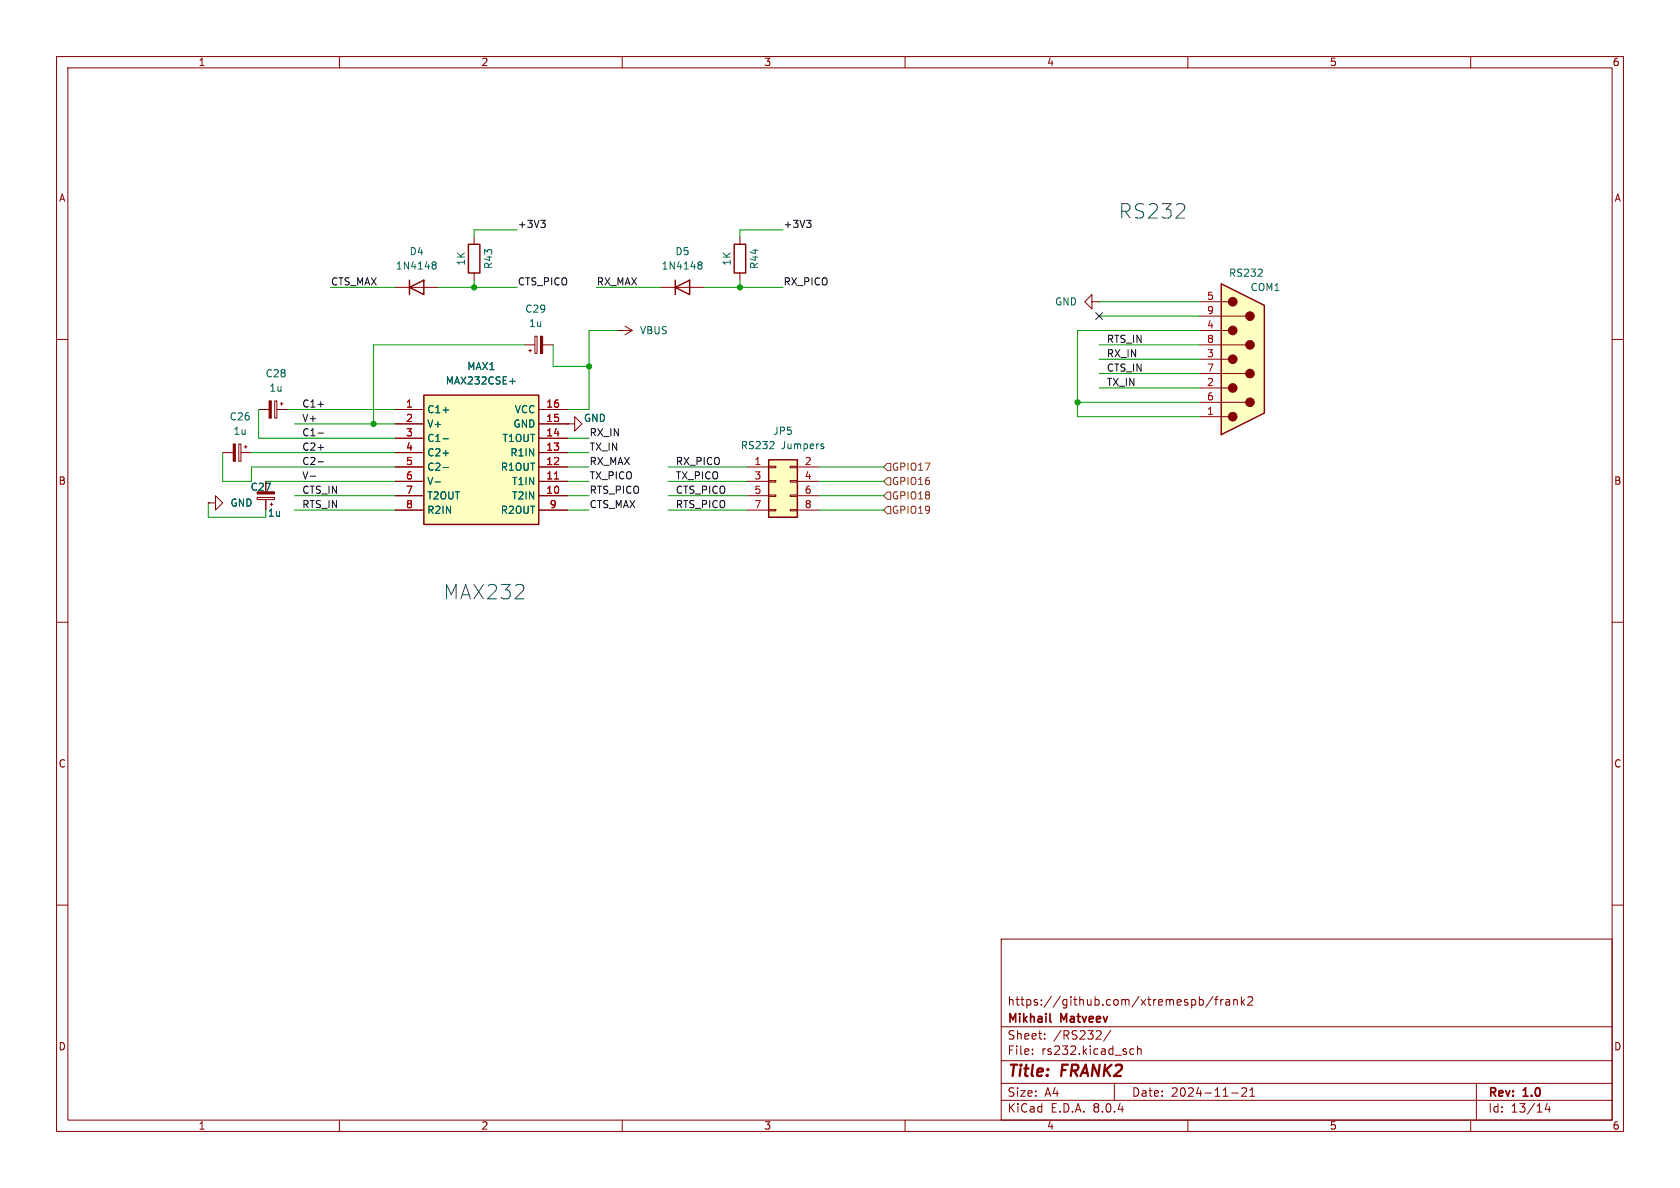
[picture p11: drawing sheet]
<svg xmlns="http://www.w3.org/2000/svg" width="297mm" height="210mm" viewBox="0 0 297 210" stroke-linecap="round" stroke-linejoin="round" font-family="sans-serif">
<g fill="none" stroke="#840000" stroke-width=".18">
<path d="M10 10h277v190h-277zM12 12h273v186h-273zM60 10v2M110 10v2M160 10v2M210 10v2M260 10v2M10 60h2M69.8 50.8h7.7M83.8 41.9v1.3M83.8 48.3v1.2M94.6 59.4h.3v3.1h-.3z"/>
<path d="M109.2 58.4h.1M109.2 58.4h2.6M110.5 57.7l1.3 .7M111.8 58.4l-1.3 .8M285 60h2M42.2 78.5h.4v3h-.4zM43.2 79h.5M43.4 78.7v.5M45.7 72.4h1.9M48.6 70.9h.3v3h-.3zM48.9 72.4h1.9M49.5 71.4h.5"/>
<path d="M49.8 71.1v.5M92.7 61h1.9M93.5 62h.5M93.7 61.7v.5M95.9 61h1.9M100.3 74.9h1.3v-1.2l1.3 1.2-1.3 1.3v-1.3M100.3 74.9h.1M39.4 80h1.8M42.6 80h1.8M10 110h2M285 110h2M10 160h2"/>
<path d="M285 160h2M177 166h108v32h-108zM212 176.2v1.5M212 176.8l.5-.1 .2 .3v.4l-.1 .2h-.6M214.5 176.1l-1.3 2M214.7 176.7h.6M215.3 176.2l-.3 .2v1.3M215.8 176.7v1M216.2 176.7l-.2 .1-.2 .2M216.7 176.8h.6l.1 .9M217.4 177.1h-.5a.29 .29 0 0 0-.2 .3 .29 .29 0 0 0 .2 .3l.5-.1M218.1 176.8l.2-.1 .4 .1v.9"/>
<path d="M218.1 176.7v1M219.5 176.2v1.5M219.6 177.1l.4 .6M220 176.7l-.5 .6M220.6 176.3l.6-.1 .2 .1 .1 .3-1 1.1h1M60 198v2M110 198v2M160 198v2M177 194.5h108M177 191.5h108M177 187.5h108M177 181.5h108"/>
<path d="M182.5 186.3v.1M182.5 185.5v.1M184.7 183.6v.1M184.7 182.8v.1M194.5 182.3l.2 .2-.1 .3-.9 .9h1M196.4 182.1l-1.3 2M197 191.5v3M199.7 186.1l.3 .3 .5-.1M200.5 185.5l-.5-.1-.3 .3M201.1 185.5l.2-.1 .4 .1v.9M201.1 184.9v1.5M210 198v2"/>
<path d="M217.7 193.2h1.2M219.5 192.4l.6-.1 .2 .1 .1 .3-.9 1.1h.9M221 193.8h.8M221 192.7l.4-.4v1.5M260 198v2M261 191.5v6.5M273.5 195l-.3 1.1h.9M273.9 195.6v1"/>
</g>
<path d="M185.6 180.5l.2 .2" fill="none" stroke="#840000" stroke-width=".3"/>
<path d="M72.4 50.8l2.5-1.3v2.6zM72.4 49.5v2.6M82.8 43.2h2v5.1h-2z" fill="none" stroke="#840000" stroke-width=".25"/>
<path d="M76.5 46.8h.1M76.5 46.4l.4-.1 .1 .1 .1 .2-.2 .2M76.6 46.8h.3M76.6 46.8l-.1 .1M76.9 46.8l.2 .3-.1 .3-.1 .2-.4-.1" fill="none" stroke="#006464" stroke-width=".18"/>
<g fill="#840000" stroke="#840000" stroke-width=".18">
<path d="M41.2 78.5h.4v3h-.4z"/>
<path d="M47.6 70.9h.4v3h-.4z"/>
<path d="M95.6 59.4h.3v3.1h-.3z"/>
</g>
<path d="M74.9 69.9h20.3v22.8h-20.3z" fill="#ffffc2"/>
<path d="M74.9 69.9h20.3v22.8h-20.3z" fill="none" stroke="#840000" stroke-width=".25"/>
<g fill="none" stroke="#840000" stroke-width=".18">
<path d="M69.8 72.4h5.1M69.8 77.5h5.1M69.8 74.9h5.1M95.2 72.4h5.1M95.2 77.5h5.1M95.2 74.9h5.1M69.8 87.6h5.1M69.8 85.1h5.1M69.8 82.6h5.1M69.8 80h5.1M69.8 90.2h5.1M95.2 87.6h5.1"/>
<path d="M95.2 85.1h5.1M95.2 82.6h5.1M95.2 80h5.1M95.2 90.2h5.1"/>
</g>
<path d="M78.3 72.5h1M78.3 77.6h1M90.1 67.4h1M76.9 85.2h1M78.3 80.1h1M78.3 82.6h1" fill="none" stroke="#006464" stroke-width=".18"/>
<path d="M98 84.7h.8" fill="none" stroke="#a90000" stroke-width=".18"/>
<path d="M215.9 50.2l7.6 3.8v19l-7.6 3.8z" fill="#ffffc2"/>
<g fill="#840000" stroke="#840000" stroke-width=".18">
<circle cx="217.9" cy="73.7" r=".76"/>
<circle cx="217.9" cy="68.6" r=".76"/>
<circle cx="217.9" cy="63.5" r=".76"/>
<circle cx="217.9" cy="58.4" r=".76"/>
<circle cx="217.9" cy="53.3" r=".76"/>
<circle cx="221" cy="71.1" r=".76"/>
<circle cx="221" cy="66" r=".76"/>
<circle cx="221" cy="61" r=".76"/>
<circle cx="221" cy="55.9" r=".76"/>
</g>
<g fill="none" stroke="#840000" stroke-width=".18">
<path d="M116.8 50.8h7.7M130.8 41.9v1.3M130.8 48.3v1.2M193 53.3v-1.2l-1.2 1.2 1.2 1.3v-1.3h1.3M194.3 53.3h.1M212.1 58.4h5.1M212.1 55.9h8.1M212.1 53.3h5.1M212.1 73.7h5.1M212.1 71.1h8.1M212.1 68.6h5.1M212.1 66h8.1"/>
<path d="M212.1 63.5h5.1M212.1 61h8.1"/>
</g>
<path d="M119.4 50.8l2.5-1.3v2.6zM119.4 49.5v2.6M129.8 43.2h2v5.1h-2zM215.9 50.2l7.6 3.8v19l-7.6 3.8z" fill="none" stroke="#840000" stroke-width=".25"/>
<path d="M123.5 46.8h.1M123.5 46.4l.4-.1 .1 .1 .1 .2-.2 .2M123.6 46.8h.3M123.6 46.8l-.1 .1M123.9 46.8l.2 .3-.1 .3-.1 .2-.4-.1M222.4 48.8h.7M223.1 47.7v.4" fill="none" stroke="#006464" stroke-width=".18"/>
<path d="M135.9 81.3h5.1v10.1h-5.1z" fill="#ffffc2"/>
<g fill="none" stroke="#840000" stroke-width=".18">
<path d="M69.8 72.4h5.1M69.8 77.5h5.1M69.8 74.9h5.1M95.2 72.4h5.1M95.2 77.5h5.1M95.2 74.9h5.1M100.3 74.9h.1M36.8 88.9h1.3v-1.3l1.3 1.3-1.3 1.3v-1.3M36.8 88.9h.1M45.5 87.9h3v.4h-3zM47 88.3v1.9M47.8 89.2h.5"/>
<path d="M48 88.9v.5M69.8 82.6h5.1M69.8 85.1h5.1M69.8 87.6h5.1M69.8 90.2h5.1M69.8 80h5.1M95.2 82.6h5.1M95.2 85.1h5.1M95.2 87.6h5.1M95.2 90.2h5.1M95.2 80h5.1M132.1 82.6h3.8"/>
<path d="M132.1 85.1h3.8M132.1 87.6h3.8M132.1 90.2h3.8M135.9 90h1.3v.3h-1.3zM135.9 87.5h1.3v.3h-1.3zM135.9 85h1.3v.2h-1.3zM135.9 82.4h1.3v.3h-1.3zM139.7 90h1.3v.3h-1.3zM139.7 87.5h1.3v.3h-1.3zM139.7 85h1.3v.2h-1.3zM139.7 82.4h1.3v.3h-1.3zM141 82.6h3.8"/>
<path d="M141 85.1h3.8M141 87.6h3.8M141 90.2h3.8"/>
</g>
<path d="M135.9 81.3h5.1v10.1h-5.1z" fill="none" stroke="#840000" stroke-width=".25"/>
<path d="M78.3 72.5h1M78.3 77.6h1M90.1 67.4h1M136 79.3h.8M136.8 78.2v.4M145.5 78.9l.2 .2-.2 .2M145.5 78.5h.1M76.9 85.2h1M78.3 80.1h1M78.3 82.6h1" fill="none" stroke="#006464" stroke-width=".18"/>
<path d="M45.5 86.9h3v.4h-3z" fill="#840000" stroke="#840000" stroke-width=".18"/>
<path d="M156.8 89.5h.7v1.3h-.7l-.6-.6zM156.8 87h.7v1.3h-.7l-.6-.7zM156.8 84.5h.7v1.2h-.7l-.6-.6zM156.8 81.9h.7v1.3h-.7l-.6-.6z" fill="none" stroke="#725600" stroke-width=".18"/>
<path d="M95.6 38.9h.8l-.4 .5M96.1 39.4l.3 .3v.3l-.3 .2M142.6 38.9h.8l-.5 .5M143.1 39.4l.3 .3v.3l-.3 .2M56.2 79.1h1M56.2 71.5h1M56.2 76.6h1M54.8 84.2h1M56.2 81.6h1" fill="none" stroke="#0f0f0f" stroke-width=".18"/>
<g fill="none" stroke="#009600" stroke-width=".18">
<path d="M58.4 50.8h11.4M77.5 50.8h13.9M83.8 49.5v1.3M91.4 40.6h-7.6v1.3M105.4 50.8h11.4M109.2 58.4h-5.1v14h-3.8M124.5 50.8h13.9M130.8 49.5v1.3M138.4 40.6h-7.6v1.3M194.3 55.9h17.8M194.3 53.3h17.8M212.1 58.4h-21.6v15.3h21.6"/>
<path d="M45.7 72.4v5.1h24.1M50.8 72.4h19M52.1 74.9h17.7M92.7 61h-26.7v13.9M97.8 61v3.8h6.3M100.3 77.5h3.8M190.5 71.1h21.6M194.3 61h17.8M194.3 66h17.8M194.3 68.6h17.8M194.3 63.5h17.8M36.8 88.9v2.5h10.2"/>
<path d="M39.4 80v5.1h5v-2.5h25.4M44.4 80h25.4M47 85.1h22.8M52.1 90.2h17.7M52.1 87.6h17.7M100.3 90.2h3.8M100.3 87.6h3.8M100.3 82.6h3.8M100.3 85.1h3.8M100.3 80h3.8M118.1 90.2h14M118.1 87.6h14"/>
<path d="M118.1 82.6h14M118.1 85.1h14M144.8 90.2h11.4M144.8 87.6h11.4M144.8 82.6h11.4M144.8 85.1h11.4"/>
</g>
<path d="M193.7 55.3l1.2 1.2M194.9 55.3l-1.2 1.2" fill="none" stroke="#000084" stroke-width=".18"/>
<path d="M98 84.7h.8" fill="none" stroke="#a90000" stroke-width=".18"/>
<g fill="#009600" stroke="#009600" stroke-width=".18">
<circle cx="130.8" cy="50.8" r=".46"/>
<circle cx="190.5" cy="71.1" r=".46"/>
<circle cx="66" cy="74.9" r=".46"/>
<circle cx="104.1" cy="64.8" r=".46"/>
<circle cx="83.8" cy="50.8" r=".46"/>
</g>
<g font-size="3.5" fill="#0000c2">
<text x="197.6" y="38.9">RS232</text>
<text x="78.2" y="106.2">MAX232</text>
</g>
<g font-size="2.8" fill="#840000">
<text x="178" y="190.9">Title:</text>
<text x="187.7" y="190.9">FRANK2</text>
</g>
<g font-size="2.1" fill="#840000">
<text x="178" y="178">https://github.com/xtremespb/frank2</text>
<text x="178" y="184">Sheet:</text>
<text x="178" y="181.2">Mikhail</text>
<text x="186.2" y="184">/RS232/</text>
<text x="187.6" y="181.2">Matveev</text>
<text x="178" y="186.7">File:</text>
<text x="184.1" y="186.7">rs232.kicad_sch</text>
<text x="178" y="196.9">KiCad</text>
<text x="178" y="194.1">Size:</text>
<text x="184.7" y="194.1">A4</text>
<text x="185.7" y="196.9">E.D.A.</text>
<text x="193.3" y="196.9">8.0.4</text>
<text x="200" y="194.1">Date:</text>
<text x="207" y="194.1">2024-11-21</text>
<text x="263" y="194.3">Rev:</text>
<text x="263" y="196.9">Id:</text>
<text x="267.1" y="196.9">13/14</text>
<text x="269.4" y="194.3">1.0</text>
</g>
<g font-size="1.8" fill="#840000">
<text x="35" y="11.9">1</text>
<text x="85" y="11.9">2</text>
<text x="135" y="11.9">3</text>
<text x="185" y="11.9">4</text>
<text x="235" y="11.9">5</text>
<text x="285" y="11.9">6</text>
<text x="10.3" y="35.9">A</text>
<text x="285.3" y="35.9">A</text>
<text x="10.3" y="85.9">B</text>
<text x="44.2" y="87">C27</text>
<text x="285.3" y="85.9">B</text>
<text x="10.3" y="135.9">C</text>
<text x="285.3" y="135.9">C</text>
<text x="10.3" y="185.9">D</text>
<text x="285.3" y="185.9">D</text>
<text x="35" y="199.9">1</text>
<text x="85" y="199.9">2</text>
<text x="135" y="199.9">3</text>
<text x="185" y="199.9">4</text>
<text x="235" y="199.9">5</text>
<text x="285" y="199.9">6</text>
</g>
<g font-size="1.8" fill="#0f0f0f">
<text x="91.4" y="40.4">+3V3</text>
<text x="138.4" y="40.4">+3V3</text>
<text x="58.4" y="50.5">CTS_MAX</text>
<text x="91.4" y="50.5">CTS_PICO</text>
<text x="105.4" y="50.5">RX_MAX</text>
<text x="138.4" y="50.5">RX_PICO</text>
<text x="195.6" y="63.2">RX_IN</text>
<text x="195.6" y="65.8">CTS_IN</text>
<text x="195.6" y="60.7">RTS_IN</text>
<text x="195.6" y="68.3">TX_IN</text>
<text x="53.3" y="72.1">C1+</text>
<text x="53.3" y="77.2">C1-</text>
<text x="53.3" y="74.7">V+</text>
<text x="104.1" y="77.2">RX_IN</text>
<text x="53.3" y="82.3">C2-</text>
<text x="53.3" y="79.7">C2+</text>
<text x="104.1" y="79.7">TX_IN</text>
<text x="104.1" y="82.3">RX_MAX</text>
<text x="119.4" y="82.3">RX_PICO</text>
<text x="53.3" y="89.9">RTS_IN</text>
<text x="53.3" y="84.8">V-</text>
<text x="53.3" y="87.4">CTS_IN</text>
<text x="104.1" y="84.8">TX_PICO</text>
<text x="104.1" y="87.4">RTS_PICO</text>
<text x="104.1" y="89.9">CTS_MAX</text>
<text x="119.4" y="84.8">TX_PICO</text>
<text x="119.4" y="87.4">CTS_PICO</text>
<text x="119.4" y="89.9">RTS_PICO</text>
</g>
<g font-size="1.8" fill="#006464">
<text x="69.9" y="47.9">1N4148</text>
<text x="72.3" y="45.3">D4</text>
<text x="82.4" y="47.1" transform="rotate(-90 82.4 47.1)">1K</text>
<text x="87.2" y="47.7" transform="rotate(-90 87.2 47.7)">R43</text>
<text x="116.9" y="47.9">1N4148</text>
<text x="119.3" y="45.3">D5</text>
<text x="129.4" y="47.1" transform="rotate(-90 129.4 47.1)">1K</text>
<text x="134.2" y="47.7" transform="rotate(-90 134.2 47.7)">R44</text>
<text x="217.2" y="49.1">RS232</text>
<text x="221" y="51.7">COM1</text>
<text x="92.8" y="55.5">C29</text>
<text x="93.4" y="58">1u</text>
<text x="113" y="59.3">VBUS</text>
<text x="186.4" y="54.2">GND</text>
<text x="82.5" y="65.6">MAX1</text>
<text x="46.9" y="66.9">C28</text>
<text x="47.5" y="69.4">1u</text>
<text x="78.7" y="68.2">MAX232CSE+</text>
<text x="40.5" y="74.5">C26</text>
<text x="41.2" y="77.1">1u</text>
<text x="75.4" y="73.3">C1+</text>
<text x="75.4" y="75.8">V+</text>
<text x="90.7" y="75.8">GND</text>
<text x="90.9" y="73.3">VCC</text>
<text x="103.1" y="74.8">GND</text>
<text x="136.6" y="77.1">JP5</text>
<text x="75.4" y="78.3">C1-</text>
<text x="75.4" y="80.9">C2+</text>
<text x="75.4" y="83.4">C2-</text>
<text x="88.4" y="83.4">R1OUT</text>
<text x="88.7" y="78.3">T1OUT</text>
<text x="90.1" y="80.9">R1IN</text>
<text x="130.9" y="79.6">RS232</text>
<text x="138.1" y="79.6">Jumpers</text>
<text x="40.6" y="89.8">GND</text>
<text x="75.4" y="86">V-</text>
<text x="75.4" y="88.5">T2OUT</text>
<text x="90.4" y="88.5">T2IN</text>
<text x="90.4" y="86">T1IN</text>
<text x="47.3" y="91.5">1u</text>
<text x="75.4" y="91">R2IN</text>
<text x="88.4" y="91">R2OUT</text>
</g>
<g font-size="1.8" fill="#a90000">
<text x="213.3" y="53.1">5</text>
<text x="213.3" y="58.2">4</text>
<text x="213.3" y="55.6">9</text>
<text x="213.3" y="63.2">3</text>
<text x="213.3" y="65.8">7</text>
<text x="213.3" y="60.7">8</text>
<text x="213.3" y="68.3">2</text>
<text x="213.3" y="70.9">6</text>
<text x="71.7" y="72.1">1</text>
<text x="71.7" y="74.7">2</text>
<text x="71.7" y="77.2">3</text>
<text x="96.5" y="77.2">14</text>
<text x="96.5" y="74.7">15</text>
<text x="96.5" y="72.1">16</text>
<text x="213.3" y="73.4">1</text>
<text x="71.7" y="79.8">4</text>
<text x="71.7" y="82.3">5</text>
<text x="96.5" y="82.3">12</text>
<text x="96.5" y="79.8">13</text>
<text x="133.3" y="82.3">1</text>
<text x="142.2" y="82.3">2</text>
<text x="71.7" y="84.8">6</text>
<text x="71.7" y="87.4">7</text>
<text x="71.7" y="89.9">8</text>
<text x="96.5" y="87.4">10</text>
<text x="96.5" y="84.8">11</text>
<text x="97.1" y="89.9">9</text>
<text x="133.3" y="84.8">3</text>
<text x="133.3" y="87.4">5</text>
<text x="133.3" y="89.9">7</text>
<text x="142.2" y="84.8">4</text>
<text x="142.2" y="87.4">6</text>
<text x="142.2" y="89.9">8</text>
</g>
<g font-size="1.8" fill="#725600">
<text x="157.6" y="83.4">GPIO17</text>
<text x="157.6" y="88.5">GPIO18</text>
<text x="157.6" y="86">GPIO16</text>
<text x="157.6" y="91">GPIO19</text>
</g>
</svg>
